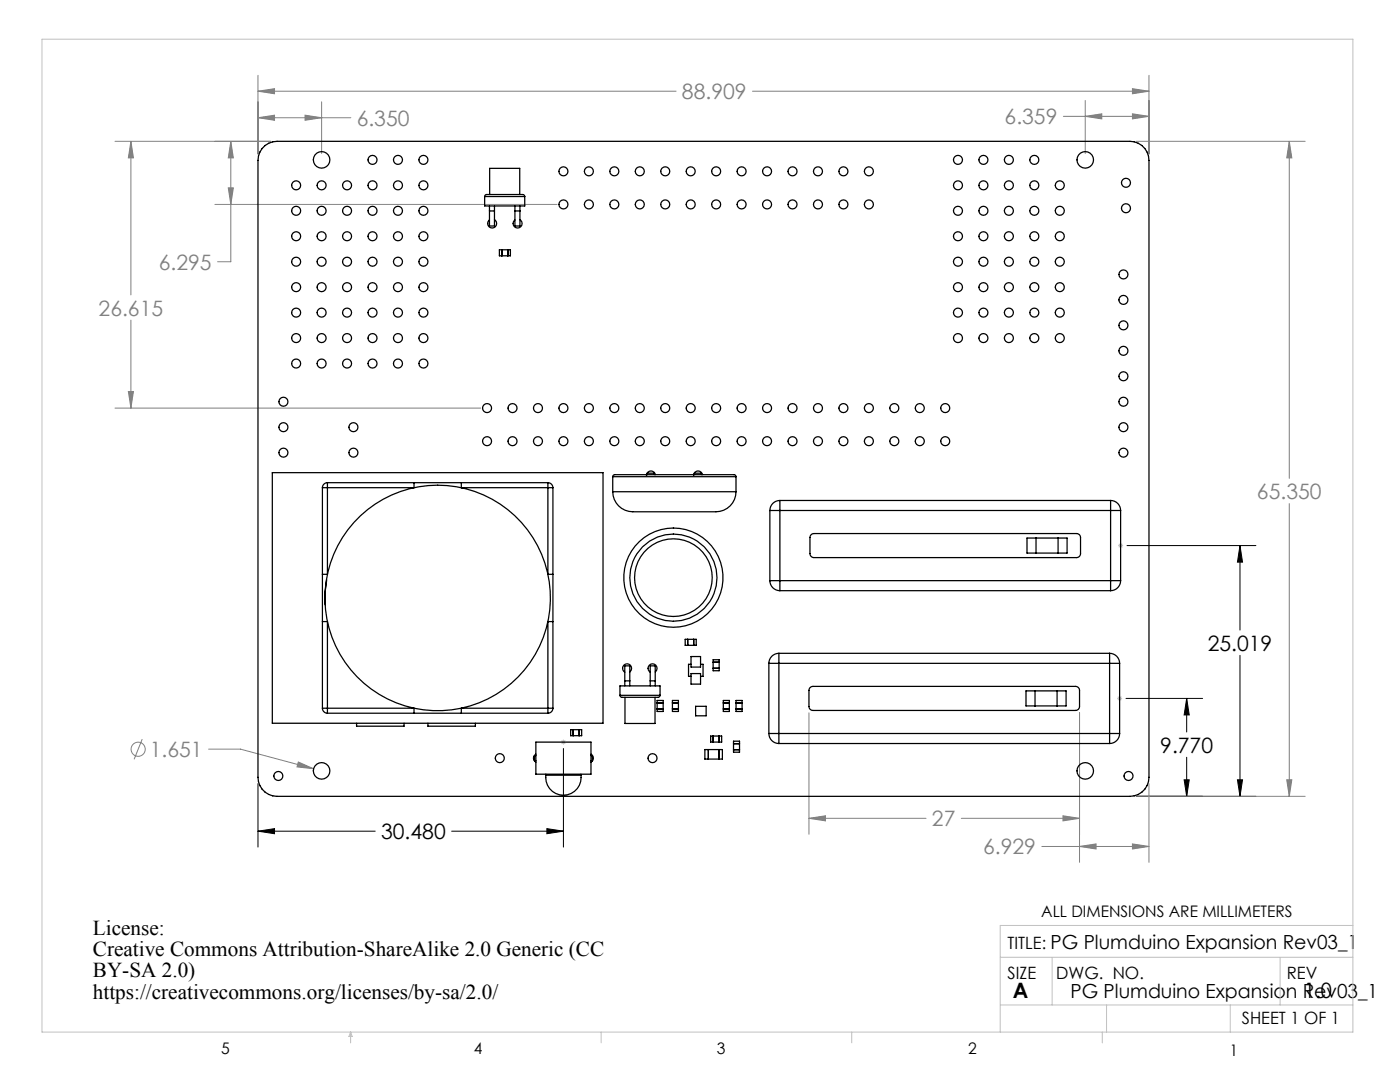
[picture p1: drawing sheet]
<svg xmlns="http://www.w3.org/2000/svg" width="279mm" height="216mm" viewBox="0 0 279 216" stroke-linecap="round" stroke-linejoin="round" font-family="sans-serif">
<g fill="none" stroke="#808080" stroke-width=".2">
<path d="M51.5 15v15.7M51.5 18.2h83.4M51.5 18.2l3.3-.5v1zM150.2 18.2h79.1M226 17.7l3.3 .5-3.3 .5zM229.3 15v15.7M22.9 28.2h31.1M26.1 28.2l.5 3.3h-1zM26.1 28.2v30.6M45.6 37.5h1l-.5 3.3zM46.1 28.2l.5 3.3h-1zM46.1 28.2v24h-2.7"/>
<path d="M51.5 23.5h18.5M51.5 23.5l3.3-.5v1zM60.9 23l3.3 .5-3.3 .5zM64.2 20.3v10.3M212.2 23.2h17.1M216.6 20v10.6M216.6 23.2l3.3-.5v1zM226 22.7l3.3 .5-3.3 .5zM226.8 28.2h33.7M257.3 28.2l.5 3.3h-1zM257.3 28.2v67.2M42.9 40.8h68.3"/>
<path d="M25.6 78.1h1l-.5 3.3zM26.1 63.9v17.5M22.9 81.4h73M257.3 100.5v58.4M28.4 147.5l-1.6 4M41.6 149.5h6.4l14.6 3.9M59.5 152l3.1 1.4-3.3-.4zM161.4 142.2v24.3M215.4 142.2v29.9M226.8 158.9h33.7M229.3 156.4v15.7M256.8 155.6h1l-.5 3.3z"/>
<path d="M161.4 163.3l3.3-.5v1zM161.4 163.3h23.4M191.8 163.3h23.6M207.9 168.9h21.4M212.1 162.8l3.3 .5-3.3 .5zM215.4 168.9l3.3-.5v1zM226 168.4l3.3 .5-3.3 .5z"/>
<circle cx="27.6" cy="149.5" r="1.41"/>
</g>
<g fill="none" stroke="#000" stroke-width=".2">
<path d="M224.9 108.9h25.7M247.5 108.9l.5 3.3h-1zM247.5 108.9v16.8M224.7 139.4h15.3M236.8 139.4l.5 3.3h-1zM236.8 139.4v6.7M247.5 130.8v28.1M51.5 156.4v12.6M112.4 149.4v19.6M226.8 158.9h23.8M236.3 155.6h1l-.5 3.3zM236.8 151.1v7.8"/>
<path d="M247 155.6h1l-.5 3.3zM51.5 165.9l3.3-.6v1.1zM51.5 165.9h23.4M90.1 165.9h22.3M109.1 165.3l3.3 .6-3.3 .5z"/>
</g>
<g fill="none" stroke="#c0c0c0" stroke-width=".2">
<path d="M8.4 7.8h261.6v198.1h-261.6zM223.1 108.9h1M223.3 108.5l.7 .7M223.6 108.4v1M224 108.5l-.7 .7M222.9 139.4h1M223.1 139l.7 .7M223.4 138.9v1M223.8 139l-.7 .7M111.9 148.1h1M112.1 147.7l.7 .7M112.4 147.6v1"/>
<path d="M112.8 147.7l-.7 .7M199.6 191h70.4M210 191v9.5M255.5 191v9.5M270 184.7h-70.4v21.2M70 205.9v2.2M70 205.9l.3 .9h-.7zM120 205.9v2.2M170 205.9v2.2M199.6 200.5h70.4M220 205.9v2.2M220.8 200.5v5.4"/>
<path d="M245.5 200.5v5.4"/>
</g>
<path d="M109.1 165.3l3.3 .6-3.3 .5zM51.5 165.9l3.3-.6v1.1zM236.8 139.4l.5 3.3h-1zM236.3 155.6h1l-.5 3.3zM247.5 108.9l.5 3.3h-1zM247 155.6h1l-.5 3.3z" fill="#000"/>
<path d="M257.3 28.2l.5 3.3h-1zM256.8 155.6h1l-.5 3.3zM51.5 18.2l3.3-.5v1zM226 17.7l3.3 .5-3.3 .5zM51.5 23.5l3.3-.5v1zM60.9 23l3.3 .5-3.3 .5zM226 22.7l3.3 .5-3.3 .5zM216.6 23.2l3.3-.5v1zM46.1 28.2l.5 3.3h-1zM45.6 37.5h1l-.5 3.3zM26.1 28.2l.5 3.3h-1zM25.6 78.1h1l-.5 3.3zM226 168.4l3.3 .5-3.3 .5zM215.4 168.9l3.3-.5v1zM212.1 162.8l3.3 .5-3.3 .5zM161.4 163.3l3.3-.5v1zM59.5 152l-.2 1 3.3 .4z" fill="#808080"/>
<g fill="none" stroke="#000" stroke-width=".25">
<path d="M52.3 29.6a3.8 3.8 0 0 1 3-1.4h170.2a3.8 3.8 0 0 1 3.8 3.8v123.1a3.8 3.8 0 0 1-3.8 3.8h-170.2a3.8 3.8 0 0 1-3.8-3.8v-123.1l.4-1.6zM96.7 39.2l.1-.3 .3-.1h7.2l.3 .1 .1 .3M96.7 39.2v1.9h8v-1.9M96.7 39.2h8M97.7 38.8v-5.2h6v5.2M97.7 42.1v3h1v-3M97.7 42.1h1M97.7 41.1v1M98.7 43.8a.9 .9 0 0 1 .2 1.4 .9 .9 0 0 1-1.3 0 .9 .9 0 0 1 .1-1.3M98.7 41.1v1M99.7 49.8h2.2v1.2h-2.2zM100.2 49.8v1.2"/>
<path d="M101.4 49.8v1.2M102.8 42.1v3h1v-3M102.8 41.1v1M102.8 42.1h1M103.8 43.8a.9 .9 0 0 1 .2 1.4 .9 .9 0 0 1-1.3 0 .9 .9 0 0 1 .1-1.3M103.8 41.1v1M54.3 94.3h66v50h-66zM64.3 97.3h1M64.3 97.3v17.3M65.3 97.3v17.3h-1M65.3 96.3v1M65.3 96.3a1 1 0 0 0-1 1"/>
<path d="M65.3 96.3h17.3M82.6 96.3h9.5M82.6 96.3v1h-17.3M92.1 96.3v1h17.2M92.1 96.3h17.2M109.3 97.3v17.3h1M109.3 97.3h1M109.3 96.3v1M109.3 96.3a1 1 0 0 1 1 1M110.3 97.3v17.3M122.3 95.1l.1-.3 .3-.1h23.8l.3 .1 .1 .3M122.3 98.1a4.1 4.1 0 0 0 4.6 4h12.2a18.6 18.6 0 0 0 5.3-.3 4 4 0 0 0 2.5-3.7"/>
<path d="M122.3 95.1h24.6M122.3 98.1h24.6M122.3 95.1v3M129.2 94.7v-.3h1.4v.3M130.8 94.7a.9 .9 0 0 0-1-.7 .9 .9 0 0 0-.8 .9M138.6 94.7v-.3h1.4v.3M140.2 94.7a.9 .9 0 0 0-1-.7 .9 .9 0 0 0-.8 .9M146.9 95.1v3M155.6 99.9v2M155.6 99.9a2 2 0 0 0-2 2M155.6 99.9h66M221.6 99.9v2"/>
<path d="M221.6 99.9a2 2 0 0 1 2 2M64.3 114.6v9.4M65.2 115.7l-.3 2.5v2.5M110.3 114.6v9.4M153.6 101.9h2M153.6 115.9h2M153.6 115.9a2 2 0 0 0 2 2M153.6 101.9v14M155.6 115.9v2M155.6 115.9h66M155.6 101.9v14M155.6 101.9h66"/>
<path d="M155.6 117.9h66M161.9 106.7l.5-.2h52.4a.8 .8 0 0 1 .8 .8v3.2a.8 .8 0 0 1-.8 .8h-52.4a.8 .8 0 0 1-.8-.8v-3.2zM206.8 107.4h-1.8v3h1.8M206.8 107.4v3M206.8 110.4h4.4M206.8 107.4h4.4M211.2 107.4h1.8v3h-1.8M211.2 107.4v3M221.6 101.9h2M221.6 115.9h2M221.6 115.9v2M221.6 101.9v14"/>
<path d="M223.6 115.9a2 2 0 0 1-2 2M223.6 101.9v14M64.3 124h1v17.3M64.3 124v17.3M110.3 124h-1v17.3M110.3 124v17.3M123.7 138.7l.1 .3 .3 .1h7.2l.3-.1 .1-.3M123.7 138.7v-1.8h8v1.8M123.7 138.7h8M124.7 135.9v-3h1v3M124.7 135.9h1M124.7 135.9v1"/>
<path d="M124.7 139.1v5.3h6v-5.3M125.7 134.1a.9 .9 0 0 0 .1-1.4 .9 .9 0 0 0-1.4 .1 .9 .9 0 0 0 .3 1.3M125.7 135.9v1M129.8 135.9v-3h1v3M129.8 135.9v1M129.8 135.9h1M130.8 134.1a.9 .9 0 0 0 .1-1.4 .9 .9 0 0 0-1.4 .1 .9 .9 0 0 0 .3 1.3M130.8 135.9v1M131.1 139.8h1.2v2.2h-1.2zM134.2 139.8h1.2v2.2h-1.2zM136.7 127.6h2.2v1.2h-2.2zM137.2 127.6v1.2"/>
<path d="M137.9 132.6h-.5v2.4h.5M137.9 131h1.9v2.1h-1.9zM137.9 134.4h1.9v2.1h-1.9zM138.4 127.6v1.2M139.8 132.6h.5v2.4h-.5M142.3 131.6h1.2v2.2h-1.2zM142.3 132.1h1.2M142.3 133.3h1.2M144.4 139.8h1.2v2.2h-1.2zM146.9 139.8h1.2v2.2h-1.2zM153.4 132.4h2M153.4 132.4v14"/>
<path d="M155.4 130.4v2M155.4 130.4a2 2 0 0 0-2 2M155.4 132.4v14M155.4 132.4h66M155.4 130.4h66M161.7 137.2l.5-.2h52.4a.8 .8 0 0 1 .8 .8v3.2a.8 .8 0 0 1-.8 .8h-52.4a.8 .8 0 0 1-.8-.8v-3.2zM206.6 137.9h-1.8v3h1.8M206.6 137.9v3M206.6 137.9h4.4M211 137.9h1.8v3h-1.8M211 137.9v3M221.4 132.4h2"/>
<path d="M221.4 130.4v2M221.4 130.4a2 2 0 0 1 2 2M221.4 132.4v14M223.4 132.4v14M64.3 141.3h1M64.3 141.3a1 1 0 0 0 1 1M65.3 141.3h17.3v1M65.3 141.3v1M65.3 142.3h17.3M71.2 144.3v.6h9.4v-.6M82.6 142.3h9.5M85.4 144.3v.6h9.5v-.6"/>
<path d="M92.1 142.3h17.2M106.9 150.8h-.2v1h.2M106.9 150.5a.9 .9 0 0 0 0 1.6M106.9 148.1h11v6.4h-11zM108.9 154.7a3.5 3.5 0 0 0 3.5 4 3.5 3.5 0 0 0 3.5-4M108.9 154.7h7M108.9 154.5v.2M109.3 141.3h-17.2v1M109.3 141.3v1M109.3 141.3h1M110.3 141.3a1 1 0 0 1-1 1M113.9 145.6h2.2v1.2h-2.2z"/>
<path d="M114.4 145.6v1.2M115.6 145.6v1.2M115.9 154.5v.2M117.9 150.8h.3v1h-.3M117.9 150.5a.9 .9 0 0 1 0 1.6M131.1 141.5h1.2M131.1 140.3h1.2M134.2 141.5h1.2M134.2 140.3h1.2M138.8 140.9h2.1v1.9h-2.1zM140.7 149.6h3.5v1.9h-3.5zM141.4 149.6v1.9"/>
<path d="M141.8 146.9h2.2v1.2h-2.2zM142.3 146.9v1.2M143.5 149.6v1.9M143.5 146.9v1.2M144.4 141.5h1.2M144.4 140.3h1.2M146.4 148.4h1.2M146.4 149.6h1.2M146.4 147.9h1.2v2.2h-1.2zM146.9 141.5h1.2M146.9 140.3h1.2M153.4 146.4h2"/>
<path d="M153.4 146.4a2 2 0 0 0 2 2M155.4 146.4v2M155.4 148.4h66M155.4 146.4h66M206.6 140.9h4.4M221.4 146.4v2M221.4 146.4h2M223.4 146.4a2 2 0 0 1-2 2"/>
<circle cx="59.1" cy="37" r=".9"/>
<circle cx="64.2" cy="37" r=".9"/>
<circle cx="64.2" cy="31.9" r="1.65"/>
<circle cx="69.3" cy="37" r=".9"/>
<circle cx="74.3" cy="37" r=".9"/>
<circle cx="74.3" cy="31.9" r=".9"/>
<circle cx="79.4" cy="37" r=".9"/>
<circle cx="79.4" cy="31.9" r=".9"/>
<circle cx="84.5" cy="37" r=".9"/>
<circle cx="84.5" cy="31.9" r=".9"/>
<circle cx="112.4" cy="34.2" r=".9"/>
<circle cx="117.5" cy="34.2" r=".9"/>
<circle cx="122.6" cy="34.2" r=".9"/>
<circle cx="127.7" cy="34.2" r=".9"/>
<circle cx="132.8" cy="34.2" r=".9"/>
<circle cx="137.8" cy="34.2" r=".9"/>
<circle cx="142.9" cy="34.2" r=".9"/>
<circle cx="148" cy="34.2" r=".9"/>
<circle cx="153.1" cy="34.2" r=".9"/>
<circle cx="158.2" cy="34.2" r=".9"/>
<circle cx="163.2" cy="34.2" r=".9"/>
<circle cx="168.3" cy="34.2" r=".9"/>
<circle cx="173.4" cy="34.2" r=".9"/>
<circle cx="191.2" cy="37" r=".9"/>
<circle cx="191.2" cy="31.9" r=".9"/>
<circle cx="196.3" cy="37" r=".9"/>
<circle cx="196.3" cy="31.9" r=".9"/>
<circle cx="201.3" cy="37" r=".9"/>
<circle cx="201.3" cy="31.9" r=".9"/>
<circle cx="206.4" cy="37" r=".9"/>
<circle cx="206.4" cy="31.9" r=".9"/>
<circle cx="211.5" cy="37" r=".9"/>
<circle cx="216.6" cy="31.9" r="1.65"/>
<circle cx="224.7" cy="36.5" r=".9"/>
<circle cx="59.1" cy="42.1" r=".9"/>
<circle cx="59.1" cy="47.1" r=".9"/>
<circle cx="59.1" cy="52.2" r=".9"/>
<circle cx="59.1" cy="57.3" r=".9"/>
<circle cx="64.2" cy="42.1" r=".9"/>
<circle cx="64.2" cy="52.2" r=".9"/>
<circle cx="64.2" cy="47.1" r=".9"/>
<circle cx="64.2" cy="57.3" r=".9"/>
<circle cx="69.3" cy="42.1" r=".9"/>
<circle cx="69.3" cy="52.2" r=".9"/>
<circle cx="69.3" cy="47.1" r=".9"/>
<circle cx="69.3" cy="57.3" r=".9"/>
<circle cx="74.3" cy="42.1" r=".9"/>
<circle cx="74.3" cy="52.2" r=".9"/>
<circle cx="74.3" cy="47.1" r=".9"/>
<circle cx="74.3" cy="57.3" r=".9"/>
<circle cx="79.4" cy="42.1" r=".9"/>
<circle cx="79.4" cy="52.2" r=".9"/>
<circle cx="79.4" cy="47.1" r=".9"/>
<circle cx="79.4" cy="57.3" r=".9"/>
<circle cx="84.5" cy="42.1" r=".9"/>
<circle cx="84.5" cy="52.2" r=".9"/>
<circle cx="84.5" cy="47.1" r=".9"/>
<circle cx="84.5" cy="57.3" r=".9"/>
<circle cx="112.4" cy="40.8" r=".9"/>
<circle cx="117.5" cy="40.8" r=".9"/>
<circle cx="122.6" cy="40.8" r=".9"/>
<circle cx="127.7" cy="40.8" r=".9"/>
<circle cx="132.8" cy="40.8" r=".9"/>
<circle cx="137.8" cy="40.8" r=".9"/>
<circle cx="142.9" cy="40.8" r=".9"/>
<circle cx="148" cy="40.8" r=".9"/>
<circle cx="153.1" cy="40.8" r=".9"/>
<circle cx="158.2" cy="40.8" r=".9"/>
<circle cx="163.2" cy="40.8" r=".9"/>
<circle cx="168.3" cy="40.8" r=".9"/>
<circle cx="173.4" cy="40.8" r=".9"/>
<circle cx="191.2" cy="42.1" r=".9"/>
<circle cx="191.2" cy="47.1" r=".9"/>
<circle cx="191.2" cy="52.2" r=".9"/>
<circle cx="191.2" cy="57.3" r=".9"/>
<circle cx="196.3" cy="42.1" r=".9"/>
<circle cx="196.3" cy="52.2" r=".9"/>
<circle cx="196.3" cy="47.1" r=".9"/>
<circle cx="196.3" cy="57.3" r=".9"/>
<circle cx="201.3" cy="42.1" r=".9"/>
<circle cx="201.3" cy="52.2" r=".9"/>
<circle cx="201.3" cy="47.1" r=".9"/>
<circle cx="201.3" cy="57.3" r=".9"/>
<circle cx="206.4" cy="42.1" r=".9"/>
<circle cx="206.4" cy="57.3" r=".9"/>
<circle cx="206.4" cy="47.1" r=".9"/>
<circle cx="206.4" cy="52.2" r=".9"/>
<circle cx="211.5" cy="42.1" r=".9"/>
<circle cx="211.5" cy="47.1" r=".9"/>
<circle cx="211.5" cy="52.2" r=".9"/>
<circle cx="211.5" cy="57.3" r=".9"/>
<circle cx="224.2" cy="54.8" r=".9"/>
<circle cx="224.2" cy="59.8" r=".9"/>
<circle cx="224.7" cy="41.6" r=".9"/>
<circle cx="59.1" cy="62.4" r=".9"/>
<circle cx="59.1" cy="72.5" r=".9"/>
<circle cx="59.1" cy="67.5" r=".9"/>
<circle cx="64.2" cy="62.4" r=".9"/>
<circle cx="64.2" cy="72.5" r=".9"/>
<circle cx="64.2" cy="67.5" r=".9"/>
<circle cx="69.3" cy="62.4" r=".9"/>
<circle cx="69.3" cy="67.5" r=".9"/>
<circle cx="69.3" cy="72.5" r=".9"/>
<circle cx="74.3" cy="62.4" r=".9"/>
<circle cx="74.3" cy="72.5" r=".9"/>
<circle cx="74.3" cy="67.5" r=".9"/>
<circle cx="79.4" cy="62.4" r=".9"/>
<circle cx="79.4" cy="67.5" r=".9"/>
<circle cx="79.4" cy="72.5" r=".9"/>
<circle cx="84.5" cy="62.4" r=".9"/>
<circle cx="84.5" cy="72.5" r=".9"/>
<circle cx="84.5" cy="67.5" r=".9"/>
<circle cx="191.2" cy="62.4" r=".9"/>
<circle cx="191.2" cy="67.5" r=".9"/>
<circle cx="196.3" cy="62.4" r=".9"/>
<circle cx="196.3" cy="67.5" r=".9"/>
<circle cx="201.3" cy="62.4" r=".9"/>
<circle cx="201.3" cy="67.5" r=".9"/>
<circle cx="206.4" cy="62.4" r=".9"/>
<circle cx="206.4" cy="67.5" r=".9"/>
<circle cx="211.5" cy="62.4" r=".9"/>
<circle cx="211.5" cy="67.5" r=".9"/>
<circle cx="224.2" cy="70" r=".9"/>
<circle cx="224.2" cy="75.1" r=".9"/>
<circle cx="224.2" cy="64.9" r=".9"/>
<circle cx="56.6" cy="80.2" r=".9"/>
<circle cx="56.6" cy="85.2" r=".9"/>
<circle cx="56.6" cy="90.3" r=".9"/>
<circle cx="70.5" cy="85.2" r=".9"/>
<circle cx="70.5" cy="90.3" r=".9"/>
<circle cx="97.2" cy="88" r=".9"/>
<circle cx="97.2" cy="81.4" r=".9"/>
<circle cx="102.3" cy="88" r=".9"/>
<circle cx="102.3" cy="81.4" r=".9"/>
<circle cx="107.4" cy="88" r=".9"/>
<circle cx="107.4" cy="81.4" r=".9"/>
<circle cx="112.4" cy="88" r=".9"/>
<circle cx="112.4" cy="81.4" r=".9"/>
<circle cx="117.5" cy="88" r=".9"/>
<circle cx="117.5" cy="81.4" r=".9"/>
<circle cx="122.6" cy="88" r=".9"/>
<circle cx="122.6" cy="81.4" r=".9"/>
<circle cx="127.7" cy="88" r=".9"/>
<circle cx="127.7" cy="81.4" r=".9"/>
<circle cx="132.8" cy="88" r=".9"/>
<circle cx="132.8" cy="81.4" r=".9"/>
<circle cx="137.8" cy="88" r=".9"/>
<circle cx="137.8" cy="81.4" r=".9"/>
<circle cx="142.9" cy="88" r=".9"/>
<circle cx="142.9" cy="81.4" r=".9"/>
<circle cx="148" cy="88" r=".9"/>
<circle cx="148" cy="81.4" r=".9"/>
<circle cx="153.1" cy="88" r=".9"/>
<circle cx="153.1" cy="81.4" r=".9"/>
<circle cx="158.2" cy="88" r=".9"/>
<circle cx="158.2" cy="81.4" r=".9"/>
<circle cx="163.2" cy="88" r=".9"/>
<circle cx="163.2" cy="81.4" r=".9"/>
<circle cx="168.3" cy="88" r=".9"/>
<circle cx="168.3" cy="81.4" r=".9"/>
<circle cx="173.4" cy="88" r=".9"/>
<circle cx="173.4" cy="81.4" r=".9"/>
<circle cx="178.5" cy="88" r=".9"/>
<circle cx="178.5" cy="81.4" r=".9"/>
<circle cx="183.6" cy="88" r=".9"/>
<circle cx="183.6" cy="81.4" r=".9"/>
<circle cx="188.6" cy="88" r=".9"/>
<circle cx="188.6" cy="81.4" r=".9"/>
<circle cx="224.2" cy="80.2" r=".9"/>
<circle cx="224.2" cy="85.2" r=".9"/>
<circle cx="224.2" cy="90.3" r=".9"/>
<circle cx="87.3" cy="119.3" r="22.5"/>
<circle cx="134.4" cy="115.3" r="8.7"/>
<circle cx="134.4" cy="115.3" r="7.8"/>
<circle cx="134.4" cy="115.3" r="9.9"/>
<circle cx="55.5" cy="154.8" r=".9"/>
<circle cx="64.2" cy="153.8" r="1.65"/>
<circle cx="99.7" cy="151.3" r=".9"/>
<circle cx="130.2" cy="151.3" r=".9"/>
<circle cx="216.6" cy="153.8" r="1.65"/>
<circle cx="225.2" cy="154.8" r=".9"/>
</g>
<g font-size="4.2" fill="#808080">
<text x="136.1" y="19.8">88.909</text>
<text x="71.2" y="25.1">6.350</text>
<text x="200.5" y="24.8">6.359</text>
<text x="31.7" y="53.8">6.295</text>
<text x="19.7" y="63">26.615</text>
<text x="250.9" y="99.6">65.350</text>
<text x="29.9" y="151.1">1.651</text>
<text x="186" y="164.9">27</text>
<text x="196.2" y="170.5">6.929</text>
</g>
<g font-size="4.2">
<text x="241" y="129.8">25.019</text>
<text x="231.6" y="150.2">9.770</text>
<text x="76.1" y="167.5">30.480</text>
<text x="18.5" y="186.6">License:</text>
<text x="18.5" y="190.8">Creative Commons Attribution-ShareAlike 2.0 Generic (CC</text>
<text x="18.5" y="195">BY-SA 2.0)</text>
<text x="18.5" y="199.3">https://creativecommons.org/licenses/by-sa/2.0/</text>
<text x="202.1" y="199.2">A</text>
<text x="260.3" y="199.2">1.0</text>
</g>
<g font-size="3.9">
<text x="209.7" y="189.4">PG Plumduino Expansion Rev03_1</text>
<text x="213.7" y="199.2">PG Plumduino Expansion Rev03_1</text>
</g>
<g font-size="3.4">
<text x="201.1" y="189.3">TITLE:</text>
<text x="201.1" y="195.4">SIZE</text>
<text x="210.8" y="195.4">DWG. NO.</text>
<text x="256.8" y="195.4">REV</text>
<text x="247.8" y="204.4">SHEET 1 OF 1</text>
</g>
<g font-size="3.2">
<text x="207.8" y="182.9">ALL DIMENSIONS ARE MILLIMETERS</text>
<text x="44.2" y="210.4">5</text>
<text x="94.6" y="210.3">4</text>
<text x="143.1" y="210.4">3</text>
<text x="193.2" y="210.3">2</text>
<text x="245.4" y="210.6">1</text>
</g>
</svg>
